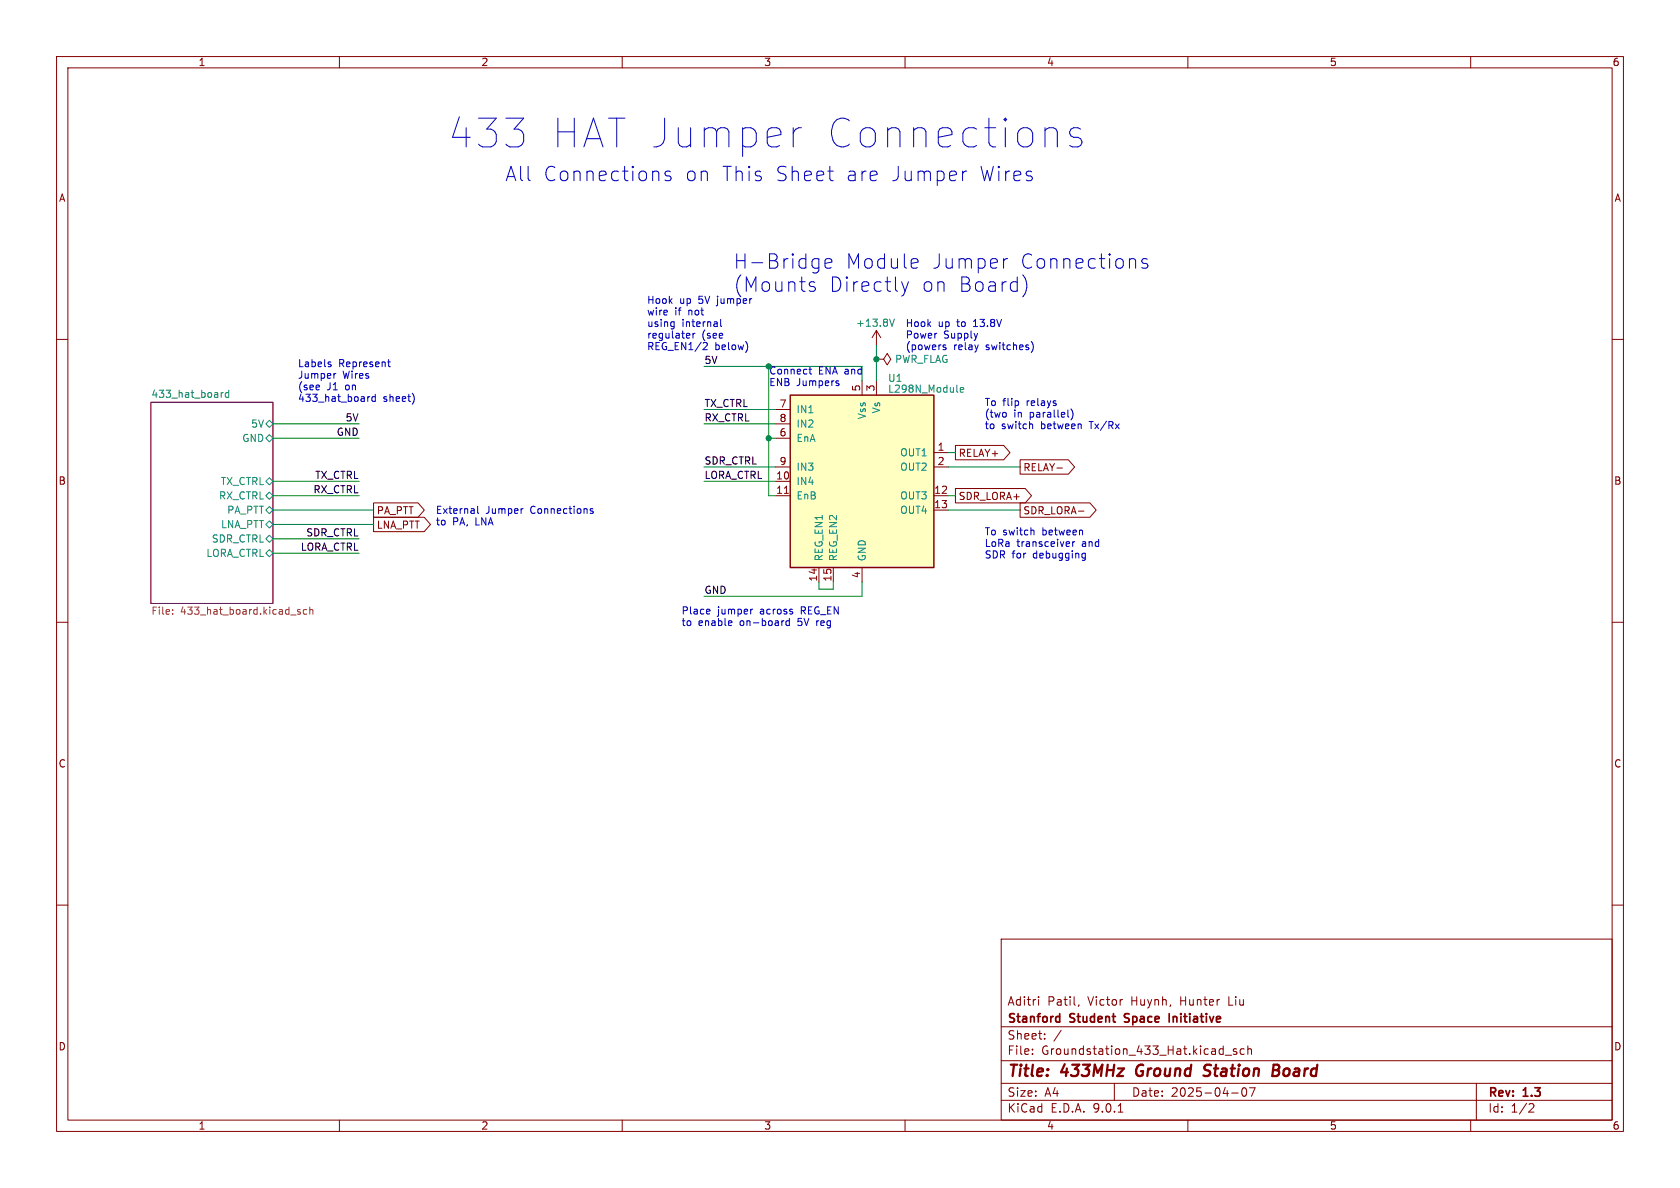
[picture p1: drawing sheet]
<svg xmlns="http://www.w3.org/2000/svg" width="297mm" height="210mm" viewBox="0 0 297 210" stroke-linecap="round" stroke-linejoin="round" font-family="sans-serif">
<path d="M0 0h297v210h-297z" fill="#fff" stroke="#fff" stroke-width=".18"/>
<g fill="none" stroke="#840000" stroke-width=".18">
<path d="M10 10h277v190h-277zM12 12h273v186h-273zM60 10v2M110 10v2M160 10v2M210 10v2M260 10v2M10 60h2M285 60h2M10 110h2M285 110h2M10 160h2"/>
<path d="M177 166h108v32h-108zM183.6 176.2v.1M183.6 176.7v1M190.7 177.6l-.1 .3M198.3 176.7h.2M285 160h2M60 198v2M110 198v2M160 198v2M177 194.5h108M177 191.5h108M177 187.5h108"/>
<path d="M177 181.5h108M182.5 186.3v.1M182.5 185.5v.1M184.7 183.6v.1M184.7 182.8v.1M187.6 182.1l-1.3 2M197 191.5v3M197.7 196.6h.8M210 198v2M216.6 186.5h1.1M217.7 193.2h1.2M218.6 185.5l-.4-.1-.2 .2 .1 .2 .5 .2v.3h-.6"/>
<path d="M219.7 192.4l.2-.1a.81 .81 0 0 1 .6 .6 .81 .81 0 0 1-.3 .8l-.2 .1a.81 .81 0 0 1-.3-1.4zM220 185.5l-.5-.1-.3 .3v.4l.2 .2h.6M220.6 185.5l.2-.1 .4 .1v.9M220.6 184.9v1.5M220.9 192.3h1l-.7 1.5M260 198v2M261 191.5v6.5M270.5 195.1l.5 .1 .2 .3-1 1.1h1"/>
</g>
<path d="M201.1 188.5a1.27 1.27 0 0 0 0 1.6M213 189l.8 .4M213.8 190a.85 .85 0 0 1-1.1 .1M213.8 188.2h-.4l-.5 .4M225.1 189.2h.6M225.2 188.2h.6a.49 .49 0 0 1 .4 .5 .49 .49 0 0 1-.5 .5l.3 .1a.58 .58 0 0 1-.3 .9h-.8z" fill="none" stroke="#840000" stroke-width=".4"/>
<path d="M186.9 179.7l.4 .1M187.3 179.2v1.5M198.8 179.3v.5M206.7 179.2v1.5M187.3 180.6l-.4 .1M198.8 180.6l.2 .1" fill="none" stroke="#840000" stroke-width=".3"/>
<path d="M26.7 71.1h21.6v35.6h-21.6z" fill="none" stroke="#840084" stroke-width=".18"/>
<path d="M39.1 69.4v.8M39.5 69.4l-.4 .2M40.4 69.5l-.3-.1-.3 .2 .2 .6h.4M40.4 69v1.2M47 77.5l.6-.7 .7 .7-.7 .6zM47.6 74.3l.7 .6-.7 .7-.6-.7zM47 95.3l.6-.7 .7 .7-.7 .6zM47 97.8l.6-.6 .7 .6-.7 .6zM47 85.1l.6-.6 .7 .6-.7 .6zM47 92.7l.6-.6 .7 .6-.7 .6zM47 90.2l.6-.7 .7 .7-.7 .6zM47 87.6l.6-.6 .7 .6-.7 .7z" fill="none" stroke="#008484" stroke-width=".18"/>
<path d="M30.5 108.5v.1M30.5 107.8v.1M52.6 108l.5 .3-.1 .3-.4-.1M53.1 107.8l-.3-.1-.2 .2M54.2 107.8l-.3-.1-.3 .3 .1 .5h.5M54.8 107.9l.2-.2 .3 .1v.8M54.8 107.3v1.3" fill="none" stroke="#848400" stroke-width=".18"/>
<path d="M139.7 69.9h25.4v30.4h-25.4z" fill="#ffffc2"/>
<path d="M139.7 69.9h25.4v30.4h-25.4z" fill="none" stroke="#840000" stroke-width=".25"/>
<g fill="none" stroke="#840000" stroke-width=".18">
<path d="M154.9 58.4v2.6M154.9 58.4l-.7 1.3M154.9 58.4l.8 1.3M137.2 72.4h2.5M137.2 74.9h2.5M137.2 77.5h2.5M152.4 67.3v2.6M154.9 63.5h1.3l.6-1 .7 1-.7 1-.6-1M154.9 63.5h.1M154.9 67.3v2.6M168.9 78.7h8.5l1.2 1.3-1.2 1.3h-8.5zM66 91.4h9l1.1 1.3-1.1 1.3h-9z"/>
<path d="M66 88.9h7.9l1.1 1.3-1.1 1.2h-7.9zM137.2 82.6h2.5M137.2 85.1h2.5M137.2 87.6h2.5M138.7 87.2h.7M165.1 82.6h2.5M165.1 87.6h2.5M165.1 80h2.5M165.1 90.2h2.5M168.9 86.4h12.4l1.1 1.2-1.1 1.3h-12.4zM180.3 88.9h12.4l1.1 1.3-1.1 1.2h-12.4zM180.3 81.3h8.6l1.1 1.3-1.1 1.2h-8.6z"/>
<path d="M186.8 82.7h1M190.7 90.4h.9M144.8 100.3v2.6M147.3 100.3v2.6M152.4 100.3v2.6"/>
</g>
<path d="M157.3 56.4l.4 1.3 .4-1.3M169.8 68.9l.6-.1-.1-.2-.4-.1-.1 .2v.6h.5" fill="none" stroke="#008484" stroke-width=".18"/>
<g fill="none" stroke="#008400" stroke-width=".18">
<path d="M48.3 77.5h15.2M48.3 74.9h15.2M124.5 72.4h12.7M124.5 64.8h27.9v2.5M124.5 74.9h12.7M135.9 77.5h1.3M135.9 64.8v22.8h1.3M154.9 61v6.3M48.3 92.7h17.7M48.3 95.3h15.2M48.3 97.8h15.2M48.3 90.2h17.7"/>
<path d="M48.3 87.6h15.2M48.3 85.1h15.2M124.5 82.6h12.7M124.5 85.1h12.7M167.6 90.2h12.7M167.6 80h1.3M167.6 87.6h1.3M167.6 82.6h12.7M144.8 102.9v1.2h2.5v-1.2M152.4 102.9v2.5h-27.9"/>
</g>
<g fill="none" stroke="#0000c2" stroke-width=".18">
<path d="M117.9 30.2l-.3 .4 .1 .4 .8 .2 .1 .4-.3 .3-.7-.1M118.3 30.2l.2 .2M140.2 22.6v3.4M141.7 22.6a1.3 1.3 0 0 0-1.5 .9M146.3 30.2h1M147.1 31.9h.2M170.2 30.2v1.7M170.9 30.2a.65 .65 0 0 0-.7 .5M185.5 22.6h.7l.5 .2 .2 .5v2.7M191 22.8l-.5-.2h-.7l-.5 .2-.2 .5 .2 .7 .5 .3h.7l.5 .2 .3 .5-.3 .7-.5 .3h-.9l-.5-.3M118.8 56.9h.4M119.2 56.9v1l-.1 .2"/>
<path d="M119.2 57.7h-.4M121.8 58.9l.2 .3-.6 .1M121.9 59.7l-.1 .1M122.5 58.9v.9M122.9 58.9l-.4 .3M127.4 56.5v1l.2 .2M143.2 49.9l.2-.1 .6 .1M143.2 50.5l.6 .2 .4 .3-.2 .4-.7 .1M144.5 45.7l.3 .1M144.8 45.7v2.1l-.3 .3M144.8 47.3l-.3 .1M145.8 46.6l1.3-.3-.2-.5-.7-.1-.4 .4v.9l.2 .3 .2 .1 .7-.1"/>
<path d="M159.4 49.8l.6 1.7M160 51.5l-.2 .6-.4 .2M160.6 49.8l-.6 1.7M161.9 45.7l.3 .1 .1 .5-1.2 .3M162.2 47.3l-.3 .1M178.1 45.7h-.2l-.4 .3M180.9 48.7a2.94 2.94 0 0 1-.1 3.8M202.8 45.8l-.6-.1-.4 .4 .2 .3 .8 .3 .1 .2-.1 .4-.2 .1-.8-.1M58.2 64.4l.3 .1v.1l-.1 .2h-.3M58.2 64h.3M59.4 66l-.3 .1M65 70.1v.9"/>
<path d="M65.4 70.1l-.4 .3M66.3 70.2l-.3-.1-.3 .3 .2 .5h.4M66.3 69.7v1.3M68.5 64h.5M68.7 63.6v1l.3 .2M73.1 69.9l.1 .5-.1 .7M125 60.9l-.7 .9h.7M132.1 60.7l.1 .5-.1 .7M143 65.3h.5M143.2 64.9v1l.3 .2M148.1 67.7l.2 .2-.2 .3M148.1 67.3l.2 .1"/>
<path d="M166.8 61.3l.5 .3-.1 .2h-.4M166.8 61h.4M177.8 73v.6M182.3 60.4a1.46 1.46 0 0 1 0 1.9M182.4 74.9l.2 .2v.7M188.8 73.7h.2M189.3 72.3a1.47 1.47 0 0 1 .1 1.9M84.4 89.5v1.1l.2 .2M92.4 89.9h.1M104.8 90l-.3-.1-.2 .2 .1 .2 .4 .1v.3h-.5M182.6 93.7l.2 .2v.7M188.9 95.8l.2 .3-.6 .1"/>
<path d="M189 96.5l-.1 .1M189.6 95.8v.8M190 95.8l-.4 .2M191.5 97.8l.4 .1M191.9 97.8v1l-.2 .2-.3 .1M191.9 98.6h-.4M125.3 107.7l.2 .3-.6 .1M125.5 108.5h-.2M129.2 109.7l.2 .3-.6 .2M129.3 110.5l-.1 .1M133.1 107.7l-.3 .1M138.5 109.7h.1"/>
<path d="M139.5 109.8l-.3-.1-.3 .3 .2 .5h.4M139.5 109.3v1.3"/>
</g>
<g fill="#008400" stroke="#008400" stroke-width=".18">
<circle cx="135.9" cy="64.8" r=".46"/>
<circle cx="154.9" cy="63.5" r=".46"/>
<circle cx="135.9" cy="77.5" r=".46"/>
</g>
<g font-size="7.1" fill="#0000c2">
<text x="79.3" y="26.4">433</text>
<text x="97.1" y="26.4">HAT Jumper</text>
<text x="144.6" y="26.4">Connections</text>
</g>
<g font-size="3.5" fill="#0000c2">
<text x="89.2" y="32.3">All</text>
<text x="95.9" y="32.3">Connections</text>
<text x="120.9" y="32.3">on</text>
<text x="127.3" y="32.3">This</text>
<text x="136.7" y="32.3">Sheet</text>
<text x="149.1" y="32.3">are</text>
<text x="157.1" y="32.3">Jumper</text>
<text x="172.6" y="32.3">Wires</text>
<text x="129.5" y="47.7">H-Bridge</text>
<text x="149.3" y="47.7">Module</text>
<text x="164.5" y="47.7">Jumper</text>
<text x="180.1" y="47.7">Connections</text>
<text x="129.5" y="51.8">(Mounts</text>
<text x="146.4" y="51.8">Directly</text>
<text x="162.7" y="51.8">on</text>
<text x="169.2" y="51.8">Board)</text>
</g>
<g font-size="2.8" fill="#840000">
<text x="178" y="190.9">Title:</text>
<text x="187.7" y="190.9">433MHz</text>
<text x="201.7" y="190.9">Ground</text>
<text x="214.5" y="190.9">Station</text>
<text x="227.4" y="190.9">Board</text>
</g>
<g font-size="2.1" fill="#840000">
<text x="178" y="178">Aditri</text>
<text x="185.2" y="178">Patil,</text>
<text x="192.4" y="178">Victor</text>
<text x="200.1" y="178">Huynh,</text>
<text x="208.9" y="178">Hunter</text>
<text x="217.6" y="178">Liu</text>
<text x="178" y="184">Sheet:</text>
<text x="178" y="181.2">Stanford</text>
<text x="189.2" y="181.2">Student</text>
<text x="199.5" y="181.2">Space</text>
<text x="207.9" y="181.2">Initiative</text>
<text x="178" y="186.7">File:</text>
<text x="184.1" y="186.7">Groundstation_433_Hat.kicad_sch</text>
<text x="178" y="196.9">KiCad</text>
<text x="178" y="194.1">Size:</text>
<text x="184.7" y="194.1">A4</text>
<text x="185.7" y="196.9">E.D.A.</text>
<text x="193.3" y="196.9">9.0.1</text>
<text x="200" y="194.1">Date:</text>
<text x="207" y="194.1">2025-04-07</text>
<text x="263" y="194.3">Rev:</text>
<text x="263" y="196.9">Id:</text>
<text x="267.1" y="196.9">1/2</text>
<text x="269.4" y="194.3">1.3</text>
</g>
<g font-size="1.8" fill="#840000">
<text x="35" y="11.9">1</text>
<text x="85" y="11.9">2</text>
<text x="135" y="11.9">3</text>
<text x="185" y="11.9">4</text>
<text x="235" y="11.9">5</text>
<text x="285" y="11.9">6</text>
<text x="10.3" y="35.9">A</text>
<text x="285.3" y="35.9">A</text>
<text x="152.1" y="69.3" transform="rotate(-90 152.1 69.3)">5</text>
<text x="154.7" y="69.3" transform="rotate(-90 154.7 69.3)">3</text>
<text x="137.7" y="72.1">7</text>
<text x="137.7" y="74.7">8</text>
<text x="137.7" y="77.2">6</text>
<text x="137.7" y="82.3">9</text>
<text x="165.7" y="79.8">1</text>
<text x="165.7" y="82.3">2</text>
<text x="169.4" y="81">RELAY+</text>
<text x="180.8" y="83.5">RELAY-</text>
<text x="10.3" y="85.9">B</text>
<text x="137.1" y="84.8">10</text>
<text x="137.1" y="87.4">11</text>
<text x="165.1" y="87.4">12</text>
<text x="165.1" y="89.9">13</text>
<text x="169.4" y="88.6">SDR_LORA+</text>
<text x="285.3" y="85.9">B</text>
<text x="66.5" y="93.7">LNA_PTT</text>
<text x="66.5" y="91.1">PA_PTT</text>
<text x="180.8" y="91.1">SDR_LORA-</text>
<text x="144.5" y="102.9" transform="rotate(-90 144.5 102.9)">14</text>
<text x="147.1" y="102.9" transform="rotate(-90 147.1 102.9)">15</text>
<text x="152.1" y="102.3" transform="rotate(-90 152.1 102.3)">4</text>
<text x="10.3" y="135.9">C</text>
<text x="285.3" y="135.9">C</text>
<text x="10.3" y="185.9">D</text>
<text x="285.3" y="185.9">D</text>
<text x="35" y="199.9">1</text>
<text x="85" y="199.9">2</text>
<text x="135" y="199.9">3</text>
<text x="185" y="199.9">4</text>
<text x="235" y="199.9">5</text>
<text x="285" y="199.9">6</text>
</g>
<g font-size="1.8" fill="#0000c2">
<text x="114.3" y="53.8">Hook</text>
<text x="120.1" y="53.8">up</text>
<text x="123.6" y="53.8">5V</text>
<text x="127.1" y="53.8">jumper</text>
<text x="114.3" y="55.8">wire</text>
<text x="114.3" y="57.9">using</text>
<text x="114.3" y="59.9">regulater</text>
<text x="119.3" y="55.8">if</text>
<text x="120.6" y="57.9">internal</text>
<text x="121.8" y="55.8">not</text>
<text x="124.1" y="59.9">(see</text>
<text x="160" y="57.9">Hook</text>
<text x="160" y="59.9">Power</text>
<text x="165.8" y="57.9">up</text>
<text x="166.8" y="59.9">Supply</text>
<text x="169.3" y="57.9">to</text>
<text x="172.4" y="57.9">13.8V</text>
<text x="52.6" y="65">Labels</text>
<text x="59.9" y="65">Represent</text>
<text x="114.3" y="62">REG_EN1/2</text>
<text x="126.4" y="62">below)</text>
<text x="160" y="62">(powers</text>
<text x="168.6" y="62">relay</text>
<text x="174.4" y="62">switches)</text>
<text x="52.6" y="67">Jumper</text>
<text x="52.6" y="69.1">(see</text>
<text x="52.6" y="71.1">433_hat_board</text>
<text x="57.8" y="69.1">J1</text>
<text x="60.6" y="67">Wires</text>
<text x="61.1" y="69.1">on</text>
<text x="67.7" y="71.1">sheet)</text>
<text x="135.9" y="66.3">Connect</text>
<text x="135.9" y="68.3">ENB</text>
<text x="140.8" y="68.3">Jumpers</text>
<text x="144.7" y="66.3">ENA and</text>
<text x="174" y="71.9">To flip</text>
<text x="181.6" y="71.9">relays</text>
<text x="174" y="73.9">(two</text>
<text x="174" y="76">to</text>
<text x="177" y="76">switch</text>
<text x="179.2" y="73.9">in</text>
<text x="182.1" y="73.9">parallel)</text>
<text x="184.1" y="76">between</text>
<text x="192.9" y="76">Tx/Rx</text>
<text x="77" y="90.9">External</text>
<text x="77" y="93">to</text>
<text x="80" y="93">PA,</text>
<text x="84.1" y="93">LNA</text>
<text x="85.9" y="90.9">Jumper</text>
<text x="93.9" y="90.9">Connections</text>
<text x="174" y="94.7">To switch</text>
<text x="184.4" y="94.7">between</text>
<text x="174" y="96.8">LoRa</text>
<text x="174" y="98.8">SDR for</text>
<text x="179.8" y="96.8">transceiver</text>
<text x="182.7" y="98.8">debugging</text>
<text x="191.4" y="96.8">and</text>
<text x="120.4" y="108.7">Place</text>
<text x="120.4" y="110.7">to</text>
<text x="123.4" y="110.7">enable</text>
<text x="126.8" y="108.7">jumper</text>
<text x="130.9" y="110.7">on-board</text>
<text x="134.5" y="108.7">across</text>
<text x="141.3" y="110.7">5V</text>
<text x="141.9" y="108.7">REG_EN</text>
<text x="144.8" y="110.7">reg</text>
</g>
<g font-size="1.8" fill="#008484">
<text x="151.2" y="58">+13.8V</text>
<text x="158.1" y="64.4">PWR_FLAG</text>
<text x="26.7" y="70.4">433_hat_board</text>
<text x="156.9" y="69.6">L298N_Module</text>
<text x="156.9" y="67.7">U1</text>
<text x="44.3" y="75.8">5V</text>
<text x="140.7" y="73.3">IN1</text>
<text x="140.7" y="75.8">IN2</text>
<text x="153.3" y="74.2" transform="rotate(-90 153.3 74.2)">Vss</text>
<text x="155.8" y="73.2" transform="rotate(-90 155.8 73.2)">Vs</text>
<text x="42.7" y="78.3">GND</text>
<text x="140.7" y="78.3">EnA</text>
<text x="140.7" y="83.4">IN3</text>
<text x="159" y="80.9">OUT1</text>
<text x="159" y="83.4">OUT2</text>
<text x="38.6" y="88.5">RX_CTRL</text>
<text x="38.9" y="86">TX_CTRL</text>
<text x="140.7" y="86">IN4</text>
<text x="140.7" y="88.5">EnB</text>
<text x="159" y="88.5">OUT3</text>
<text x="39" y="93.6">LNA_PTT</text>
<text x="40.1" y="91">PA_PTT</text>
<text x="159" y="91">OUT4</text>
<text x="36.4" y="98.7">LORA_CTRL</text>
<text x="37.3" y="96.1">SDR_CTRL</text>
<text x="145.6" y="99.3" transform="rotate(-90 145.6 99.3)">REG_EN1</text>
<text x="148.2" y="99.3" transform="rotate(-90 148.2 99.3)">REG_EN2</text>
<text x="153.3" y="99.3" transform="rotate(-90 153.3 99.3)">GND</text>
</g>
<g font-size="1.8">
<text x="124.5" y="64.4">5V</text>
<text x="59.4" y="77.1">GND</text>
<text x="61" y="74.6">5V</text>
<text x="124.5" y="72">TX_CTRL</text>
<text x="124.5" y="74.6">RX_CTRL</text>
<text x="124.5" y="82.2">SDR_CTRL</text>
<text x="55.3" y="87.3">RX_CTRL</text>
<text x="55.6" y="84.7">TX_CTRL</text>
<text x="124.5" y="84.7">LORA_CTRL</text>
<text x="54" y="94.9">SDR_CTRL</text>
<text x="53.1" y="97.4">LORA_CTRL</text>
<text x="124.5" y="105.1">GND</text>
</g>
<g font-size="1.8" fill="#848400">
<text x="26.7" y="109">File:</text>
<text x="31.9" y="109">433_hat_board.kicad_sch</text>
</g>
</svg>
